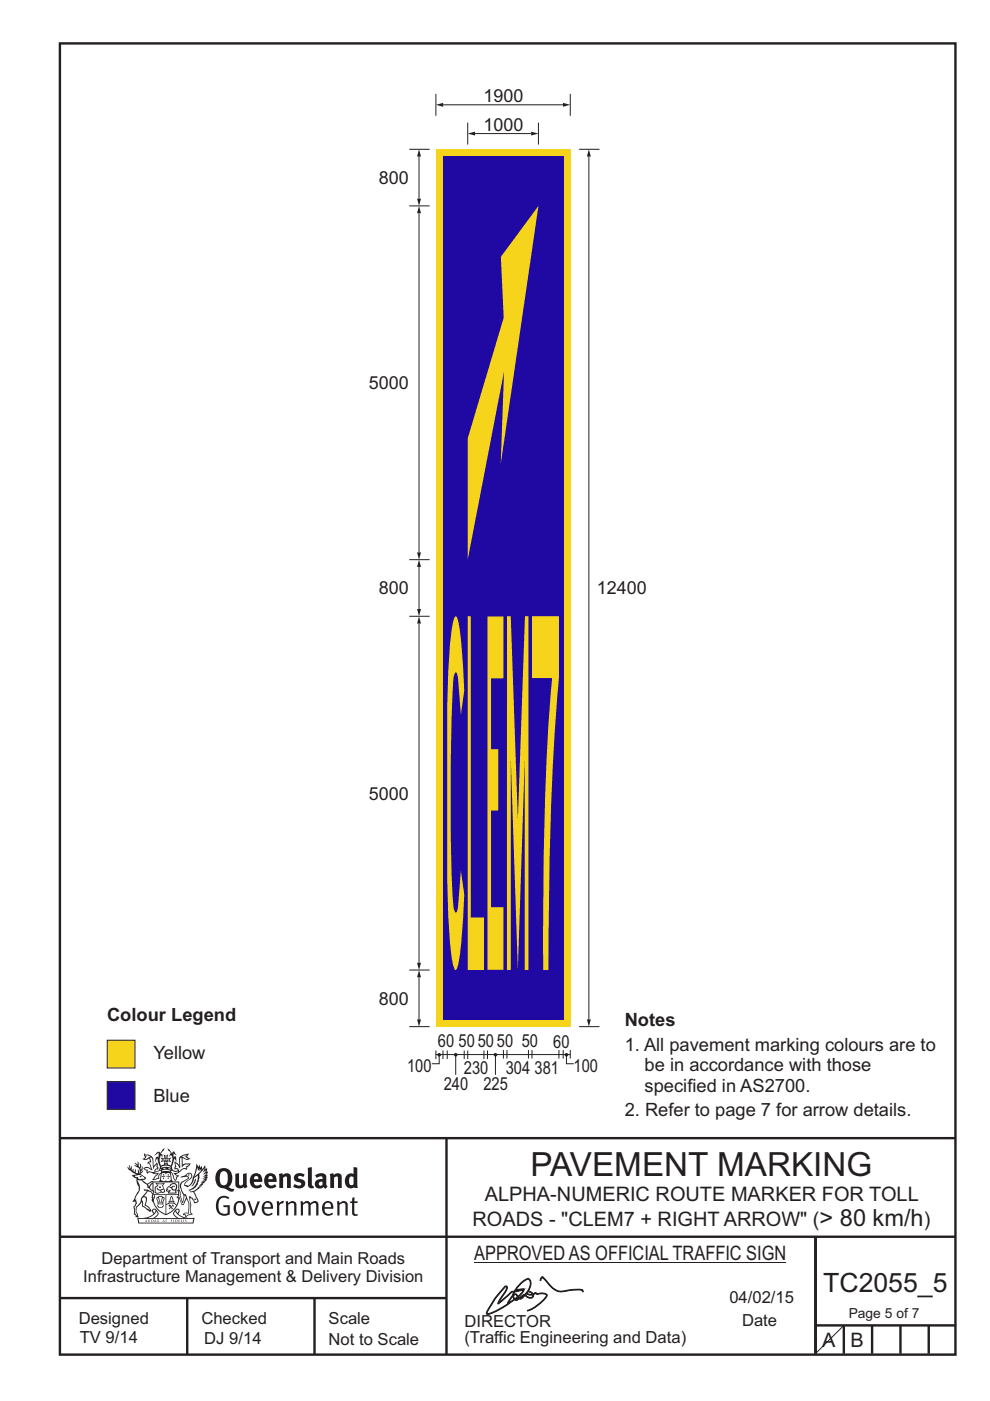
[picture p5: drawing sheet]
<svg xmlns="http://www.w3.org/2000/svg" width="210mm" height="297mm" viewBox="0 0 210 297" stroke-linecap="round" stroke-linejoin="round" font-family="sans-serif">
<g fill="none" stroke="#231f20" stroke-width=".51">
<path d="M12.7 9.2h190v278h-190zM12.7 241.3h189.9M94.7 241.4v45.8M12.7 275.2h82M12.7 262.2h190.1M39.7 275.2v12M66.7 275.2v12M173 262.2v24.8M173 281h29.7M179 281v6M185 281v6M191 281v6"/>
<path d="M197 281v6"/>
</g>
<path d="M100.6 267.7h66.2" fill="none" stroke="#231f20" stroke-width=".21"/>
<g fill="#231f20">
<path d="M47 248.5a2.55 2.55 0 0 0 0 2.7l.3 .1a.81 .81 0 0 0 1-.9v-.6a1.04 1.04 0 0 0-1.1-1.5zM46.3 248.1a1.82 1.82 0 0 1 2.1-.2 1.82 1.82 0 0 1 .9 1.9 2.29 2.29 0 0 1-.8 1.9l.7 .3h.5l-.2 .6a2.87 2.87 0 0 1-2-.7 2.12 2.12 0 0 1-1.7-3.1z" fill-rule="evenodd"/>
<path d="M49.9 248.9l.8-.2v2a.46 .46 0 0 0 .2 .6 .46 .46 0 0 0 .7-.2v-2.2l.7-.2v2.4l.2 .5-.6 .4-.2-.3a1.02 1.02 0 0 1-1.2 .2 1.02 1.02 0 0 1-.6-1.1z" fill-rule="evenodd"/>
<path d="M54 249.5l-.1 .5h.9a.49 .49 0 0 0-.2-.6 .49 .49 0 0 0-.6 .1zM53.4 249.2a1.34 1.34 0 0 1 1.6-.3 1.34 1.34 0 0 1 .6 1.5v.2h-1.7a.77 .77 0 0 0 .5 .8 .77 .77 0 0 0 .9-.3l.3 .4a1.59 1.59 0 0 1-2.1 .2 1.59 1.59 0 0 1-.4-2z" fill-rule="evenodd"/>
<path d="M57 249.5l-.1 .5h.9a.49 .49 0 0 0-.2-.6 .49 .49 0 0 0-.6 .1zM56.4 249.2a1.34 1.34 0 0 1 1.6-.3 1.34 1.34 0 0 1 .7 1.5v.2h-1.8a.77 .77 0 0 0 .5 .8 .77 .77 0 0 0 .9-.3l.3 .4a1.59 1.59 0 0 1-2 .2 1.59 1.59 0 0 1-.5-2z" fill-rule="evenodd"/>
<path d="M59.1 248.9l.8-.2 .1 .4a.95 .95 0 0 1 1-.3 .95 .95 0 0 1 .7 .8v2.3h-.8v-2.3a.46 .46 0 0 0-.8 .1v2.2h-.9z" fill-rule="evenodd"/>
<path d="M62.5 249.1a1.75 1.75 0 0 1 2.1-.1l-.2 .5-.6-.2a.43 .43 0 0 0-.6 .3l.4 .3a1.04 1.04 0 0 1 1.2 1.2 1.04 1.04 0 0 1-1.4 .9l-1.2-.4 .3-.6 1 .4 .4-.4a.88 .88 0 0 0-1-.5l-.4-.2-.1-.4z" fill-rule="evenodd"/>
<path d="M65.3 247.6l.8-.2 .1 3.8 .2 .2 .2 .5a.88 .88 0 0 1-1-.1 .88 .88 0 0 1-.3-1z" fill-rule="evenodd"/>
<path d="M67.8 250.6a.43 .43 0 0 0-.1 .7 .43 .43 0 0 0 .7-.1v-.7zM66.8 249.2a1.7 1.7 0 0 1 2.4 .1v1.8l.3 .4-.4 .5-.5-.3a1.03 1.03 0 0 1-1.7-.2 1.03 1.03 0 0 1 .8-1.5h.7v-.4a.8 .8 0 0 0-1.2 .1z" fill-rule="evenodd"/>
<path d="M69.9 248.9l.8-.2 .1 .4a.95 .95 0 0 1 1-.3 .95 .95 0 0 1 .7 .8v2.3h-.8v-2.3a.46 .46 0 0 0-.8 .1v2.2h-.8z" fill-rule="evenodd"/>
<path d="M74.3 249.5a1.48 1.48 0 0 0 0 1.7l.4 .1 .3-.2v-1.5l-.3-.2zM75 247.4l.8 .2 .1 4.3h-.7l-.1-.2a1.26 1.26 0 0 1-1.4 0 1.26 1.26 0 0 1-.6-1.3 1.29 1.29 0 0 1 .5-1.3 1.29 1.29 0 0 1 1.4-.2z" fill-rule="evenodd"/>
<path d="M46.4 253.9a1.72 1.72 0 0 1 2.2 0l-.2 .3a1.24 1.24 0 0 0-1.4-.1 1.24 1.24 0 0 0-.7 1.3 1.49 1.49 0 0 0 1.3 2l.7-.2v-1.3h-.9l-.1-.4h1.4v2a1.93 1.93 0 0 1-2.2-.1 1.93 1.93 0 0 1-.7-2.2l.2-.7z" fill-rule="evenodd"/>
<path d="M50.3 255.2a1.65 1.65 0 0 0 .3 2.2 .99 .99 0 0 0 1-1.5 .78 .78 0 0 0-.4-.8 .78 .78 0 0 0-.9 .1zM50 254.9a1.33 1.33 0 0 1 1.6-.1 1.33 1.33 0 0 1 .5 1.5 1.31 1.31 0 0 1-1.3 1.5 1.31 1.31 0 0 1-1.3-1.6l.1-.5z" fill-rule="evenodd"/>
<path d="M52.5 254.7l.4-.1 .9 2.6 .8-2.5h.5l-1.1 3h-.5z" fill-rule="evenodd"/>
<path d="M56.2 255.2l-.2 .7h1.4a.7 .7 0 0 0-.3-.8 .7 .7 0 0 0-.9 .1zM55.9 255a1.22 1.22 0 0 1 1.5-.2 1.22 1.22 0 0 1 .5 1.5h-1.9a.93 .93 0 0 0 .5 1 .93 .93 0 0 0 1.2-.2l.1 .3a1.43 1.43 0 0 1-1.7 .1 1.43 1.43 0 0 1-.6-1.7z" fill-rule="evenodd"/>
<path d="M58.7 254.8l.4-.2 .1 .5 .4-.3 .6-.2-.2 .6a.66 .66 0 0 0-.8 .6v1.9h-.4z" fill-rule="evenodd"/>
<path d="M60.6 254.8l.4-.2 .1 .5a.94 .94 0 0 1 1-.4 .94 .94 0 0 1 .8 .7v2.3h-.5l-.1-2.5a.81 .81 0 0 0-1.2 .3v2.2h-.4z" fill-rule="evenodd"/>
<path d="M63.7 254.7l.5-.1 .1 .5 .4-.3a.78 .78 0 0 1 1.1 .3 .9 .9 0 0 1 1-.5 .9 .9 0 0 1 .7 .8v2.3h-.4l-.1-2.5a.67 .67 0 0 0-1.1 .3v2.2h-.5v-2.4l-.4-.2-.7 .4v2.2h-.5z" fill-rule="evenodd"/>
<path d="M69 255.2l-.2 .7h1.4a.7 .7 0 0 0-.3-.8 .7 .7 0 0 0-.9 .1zM68.7 255a1.22 1.22 0 0 1 1.5-.2 1.22 1.22 0 0 1 .5 1.5h-1.9a.93 .93 0 0 0 .5 1 .93 .93 0 0 0 1.2-.2l.1 .3a1.44 1.44 0 0 1-1.7 .1 1.44 1.44 0 0 1-.6-1.7z" fill-rule="evenodd"/>
<path d="M71.4 254.8l.5-.2 .1 .5a.94 .94 0 0 1 1-.4 .94 .94 0 0 1 .7 .7v2.3h-.4l-.1-2.5a.81 .81 0 0 0-1.2 .3v2.2h-.5z" fill-rule="evenodd"/>
<path d="M74.7 254l.5-.2v.9h.7l-.1 .4h-.7l.1 2.2 .1 .1h.5l.1 .3a.75 .75 0 0 1-1.2-.6v-2h-.4v-.4h.4z" fill-rule="evenodd"/>
<path d="M30.8 244.9l1.1 .3-.9 .5h-.4l.5-.5zM31.8 245.5l.2-.1a2.44 2.44 0 0 1 .4 2l.1 .4 .7-1-.1 .6 .3 .3a.57 .57 0 0 0-.6 .8l-1-.2-.5 .2 .1-.5-.7-.2 .6-.2 1 .5 .1-.1-.6-1.3-.2-.1 .5-.1zM30.7 244.5l-.2 .4 .3 .4-.6 .4a1.04 1.04 0 0 0 1.4-.1l.2 .7h-.4l-.2 .4a.94 .94 0 0 1 .9 1.1l-.2-.1a1.16 1.16 0 0 0-1.5-.1l.3 .4 .4 .2 .1 .5 .2 .2v-.2a.94 .94 0 0 1 1.1 .2h.9l-1.2 1.2a1.13 1.13 0 0 0 1.2-.2l.4-.1-.1-.4 .5-.7a.83 .83 0 0 0-.6 1.1l-.3-.1-.7 .3 1.1-1.4-.5 .2-.5-.1 1.3-.5-.2-.2-.8 .4v-.3l.2-.2 .3 .1 .1-.3-.2-.4v-.6l-.2-.3-.6 .9v-.7a1.42 1.42 0 0 0-1.7-1.8z" fill-rule="evenodd"/>
<path d="M38.5 245.3l.5-.3 .7-.1-.6 .3 .8 .5h-.3zM38.3 245.5h.2l.1 2a1.69 1.69 0 0 1 1.5-.7l-.7 .5 .1 .5a1.1 1.1 0 0 0-1.5 .6l-.1-.5-.2-.2h-.5l.2-.4-.2-.7a1.42 1.42 0 0 1 .8 1.1l.2-.1zM37.1 246.2l.1 1-.2 .3v.5l.6-.1 .1 .2a.96 .96 0 0 1-1.1-.1l-.1 .1a1.06 1.06 0 0 0 1.3 .2v.1a.72 .72 0 0 1-1 .2l.3 .5 .6 .3-.4 .1-.1 .7-.3-.4-.3-1.1-.4-.4 .4 .9a1.54 1.54 0 0 0 .6 1.2l.2-.3a.58 .58 0 0 1 .5-.7l.1-.2h-.3l-.4-.3 .9-.5a.93 .93 0 0 1 1.1-.5l.1 .2 .2-.1 .1-.5a.99 .99 0 0 0 .7-.9l-1.3 .1-.4 .3v-1.5l.9 .4 .8-.3h-.3l-.5-.4 .4-.7-.7 .2a1.46 1.46 0 0 0-1.3 2.1v.4l-.2-.4z" fill-rule="evenodd"/>
<path d="M35.6 248.9l.2 .1-.1 .4h.3l-.3 .1v.5l-.1-.6h-.3l.3-.1z" fill-rule="evenodd"/>
<path d="M34.6 248.9l.2 .1-.1 .3 .4 .1h-.4v.6l-.1-.5-.3-.1h.3z" fill-rule="evenodd"/>
<path d="M34.3 248.8a.57 .57 0 0 1 .9 .2 .57 .57 0 0 1 .9-.2l.2 1.4-.2 .1a.57 .57 0 0 1-.9-.1 .69 .69 0 0 1-1.1 0zM34.2 248.1l-.3 2.1-.2 .4h2.9l-.1-.4-.3-2.1h-.2v.3l-.8-.1-.9 .1 .1-.3z" fill-rule="evenodd"/>
<path d="M34.2 252.4a.3 .3 0 0 0 .6 0 .3 .3 0 0 0-.6 0zM33.3 251l.3 .3-.3 .3a.79 .79 0 0 0 0 1.3l.8-.2-.1-.3a.55 .55 0 0 1-.7-.6h.1l.1 .3 .4 .1 .8-.2-.4-.7 .4-.3-.7 .1zM33 250.7l1.1 .2 .9-.2-.4 .7 .4 1.1a.56 .56 0 0 1-.8 .3l-.2 .1a.73 .73 0 0 1-.9 .1 .73 .73 0 0 1-.3-.9v-.4l.5-.4z" fill-rule="evenodd"/>
<path d="M35.6 251.9l.7-.5a.58 .58 0 0 1 1-.1 .58 .58 0 0 1-.5 .9l-.2-.3a.43 .43 0 0 1 .6-.3v-.1a.57 .57 0 0 0-.8 .2l-.2-.1-.3 .2 .4 .1a.55 .55 0 0 0 .9 .5v.5h-1.3l.3-.4-.1-.2-.6 .1 .2-.2-.2-.1zM35.4 251.8l-.1 .2a.39 .39 0 0 0 .2 .7l.3-.1-.2 .5h1.9l-.1-.8a.86 .86 0 0 0-.1-1.4 .86 .86 0 0 0-1.3 .4z" fill-rule="evenodd"/>
<path d="M36 254.8h.8v.2h-.8zM36.4 253.8l.2 .8h-.4zM36.4 253.5l-.3 .5-.1 .6h-.2v.4l-.7 .4 .1 .2a1.48 1.48 0 0 1 2.2 .1l.2-.1-.6-.5v-.5h-.2l-.1-.6z" fill-rule="evenodd"/>
<path d="M35.8 255.4l.3 .1 .2 .3 .3-.2-.2-.2a.38 .38 0 0 1 .4 .5l-.1-.2-.3 .3 .3 .2-.3 .2-.1-.3-.4 .3-.1-.2 .4-.3-.2-.1-.1 .1z" fill-rule="evenodd"/>
<path d="M34.5 254h.2v.2l-.3 .6h-.1zM33.6 255.3h.9v.2a.55 .55 0 0 1-.8 .4v-.2h-.2zM33.4 254h.2l.2 .8h-.2zM33.6 255h.8l.1 .1-.8 .1zM33.8 253.7h.5l-.2 1.1h-.2zM33.3 253.8l-.1 .3 .3 1.2a.48 .48 0 0 0-.1 .5 .48 .48 0 0 0 .4 .3l.6-.1a.49 .49 0 0 0 .2-.7l.3-1.2-.1-.3a1.42 1.42 0 0 0-1.5 0z" fill-rule="evenodd"/>
<path d="M33.6 251.6h.5l.1 .3h-.4z" fill-rule="evenodd"/>
<path d="M41.3 250.1l.3-.2-.2 .9-.6 .7h-.2l.5-.7z" fill-rule="evenodd"/>
<path d="M39.7 249l.3-.2 .5 .2a.88 .88 0 0 1-.6 1.1 1.22 1.22 0 0 0-.8 1.3l.5 .2a.72 .72 0 0 0 .9-.4l.5-.8 .2-.6 .8-.6v.3a2.85 2.85 0 0 1-2 2.8l.1 .1a2.13 2.13 0 0 0 1.9-1.5l-.1-.2a2.01 2.01 0 0 0 .3-1.8l1.2-1.3-.4 1 .7-.5-.7 1 .8-.4-.8 .8 .7-.1-.9 .5 .8-.1-.8 .4h.7l-.8 .3 .3 .2h-.4l.2 .4-.4-.1 .2 .3h-.4l.1 .3h-.1a2.16 2.16 0 0 1-2 1l.1 .2h.4a.76 .76 0 0 1 .7 .7l.5 1.2-.6 .2a1.45 1.45 0 0 0-1.2-1.3l.3 1.8-.1 1.9 .4 .2a1.07 1.07 0 0 0-1.2 .4v-.3l-.5-.2a.87 .87 0 0 1 1-.1l.1-.7a4.4 4.4 0 0 0-.6-3.1l-.1-.3h-.2a2.16 2.16 0 0 1-.7-2.2l.3-.3 1.2-.8a.55 .55 0 0 0-.4-.7zM37.8 252.4a.76 .76 0 0 1 .3 1.1l.6 1.6 .4-1.7 .2 .1a.61 .61 0 0 1-.1 .9l-.3 .9h-.2l-.7-1.6-.3 .1a1.18 1.18 0 0 0 .1-1.4zM41.8 247.5l.2 .8 .3-.6v.6l.3-.5a1.9 1.9 0 0 1-1.1 1.4l-.3 .3zM38.2 249.6l1.4-.1 .2 .1v.3l-.5 .3a1.26 1.26 0 0 0-1 1.9l.2 .7a1.84 1.84 0 0 1 .2 2l-.4-1.3a.96 .96 0 0 0-.4-1.3l-.4 .3a.78 .78 0 0 1-.1 1.3l.2 .2h.4l.4 1.1a.38 .38 0 0 0 .2 .4 .38 .38 0 0 0 .4-.1l.6-1.2a2.94 2.94 0 0 1 .3 2.5v.5l-.8-.1-.3 .4v.2l.4-.1 .1 .4 .2 .1a1.02 1.02 0 0 1 1.3-.5l-.1-.4-.3-.1 .2-1.7-.3-1.4 .1 .1a1.14 1.14 0 0 1 .7 .9 .63 .63 0 0 0 .9-.2 .63 .63 0 0 0-.2-.8l-.6-1.3 .9-.6 .2-.3 .2-.1v-.2h.3l-.1-.3h.4l-.1-.3 .5-.1-.2-.2 .5-.4 .1-.2-.3 .1 .5-.6-.3 .1 .3-.6-.4 .1 .4-.5v-.3l-.3 .2 .1-.6v-.3l-.4 .3-.1-.8-.5 .8-.2-.7-.2 .5-.3-.8-.1 .6-.5-.8-.1 1.4-.7 1.9a1.81 1.81 0 0 1-.9 1.4l-.6-.2a1.75 1.75 0 0 1 1.1-1.2 .75 .75 0 0 0 .1-1.3 .75 .75 0 0 0-1.2 .5z" fill-rule="evenodd"/>
<path d="M41.2 254.2l.3-.1 .1 .3h-.4z" fill-rule="evenodd"/>
<path d="M29.4 258.4h11.6l-.2 .8h-11.3zM31.3 258.2l.5-.1a2.48 2.48 0 0 0 1.4-1.3l.2 .6-.5 .5-.4 .3zM32.5 256.6l.3-.2 .2 .2-.3 .6zM37.2 256.8a2.65 2.65 0 0 0 1.8 1.4h-1.1l-.5-.3-.5-.5zM37.4 256.6l.2-.2 .3 .2-.3 .6zM29.2 258.2l.1 1.2h11.7l.3-1.1-.2-.1a4.1 4.1 0 0 1-3.3-.9l.3-.4-.1-.5a1.06 1.06 0 0 0-1.3 .9l.2 .4 .6 .5h-4.7l.3-.1a.84 .84 0 0 0 .6-.7 .84 .84 0 0 0-.5-.9l-.3-.2-.5 .1-.1 .5 .3 .4a4.2 4.2 0 0 1-3.4 .9z" fill-rule="evenodd"/>
<path d="M31 258.7l.1 .2h-.2zM31 258.6l-.3 .5 .4-.1 .2 .1z" fill-rule="evenodd"/>
<path d="M31.3 258.6h.2v.4a.25 .25 0 0 0 .3-.1 .25 .25 0 0 0-.1-.3h.1a.29 .29 0 0 1 0 .4 .29 .29 0 0 1-.4 0 .29 .29 0 0 1 0-.4z" fill-rule="evenodd"/>
<path d="M32.2 258.6a.22 .22 0 0 1 .3 .2 .22 .22 0 0 1-.3 .2zM32 258.6v.5a.33 .33 0 0 0 .5-.1 .33 .33 0 0 0 0-.4 .33 .33 0 0 0-.5 0z" fill-rule="evenodd"/>
<path d="M32.9 258.7l.1 .2h-.2zM32.9 258.6l-.2 .5 .3-.1 .2 .1z" fill-rule="evenodd"/>
<path d="M33.3 258.6h.2v.2l.3-.2-.2 .2 .2 .3-.3-.2-.1 .2h-.1l.2-.3z" fill-rule="evenodd"/>
<path d="M34.7 258.7l.1 .2h-.2zM34.7 258.6l-.3 .5 .4-.1 .2 .1z" fill-rule="evenodd"/>
<path d="M35 258.6h.4h-.1v.5h-.2l.1-.5z" fill-rule="evenodd"/>
<path d="M36.2 258.6h.3h-.2v.2h.2h-.2l.1 .3h-.2z" fill-rule="evenodd"/>
<path d="M36.7 258.6h.2v.5h-.2z" fill-rule="evenodd"/>
<path d="M37.3 258.6a.22 .22 0 0 1 .3 .2 .22 .22 0 0 1-.3 .2zM37.1 258.6v.5a.33 .33 0 0 0 .5-.1 .33 .33 0 0 0 0-.4 .33 .33 0 0 0-.5 0z" fill-rule="evenodd"/>
<path d="M37.8 258.6h.3h-.1v.2h.1h-.1v.2l.1 .1h-.3z" fill-rule="evenodd"/>
<path d="M38.3 258.6h.3l-.1 .4 .2 .1h-.4z" fill-rule="evenodd"/>
<path d="M38.9 258.6h.2v.5h-.2z" fill-rule="evenodd"/>
<path d="M39.3 258.6h.2l-.2 .1 .2 .2-.1 .2h-.1v-.2l.2 .1z" fill-rule="evenodd"/>
<path d="M34.2 247.4a1.51 1.51 0 0 1 2 .2 2.67 2.67 0 0 0-2.1 0zM35.7 247.6l.4 .2 .1 .2-.4-.1zM34.6 247.7l.4-.1 .2 .2h-.4zM34 247.9l.3 .1-.3 .1zM34.9 246.9l.3-.2 .2 .2zM34.9 245.7h.2v.4h-.2zM35 245.1l.2 .2 .2-.2-.1 .4h-.2zM35.1 246.3h.2l.1 .4-.2-.2-.2 .2zM35.3 245.7h.2v.4h-.2zM34.4 245.7l.3 .1v.2l-.3 .1 .2-.2zM35.7 245.8l.3-.1-.2 .2 .2 .2-.4-.1zM32.7 244.9l1-.5-.1 1-.2-.1-.4 .1-.2 1.1 .5-1 .2 .9a1.84 1.84 0 0 1 .3 1.7l.4 .1a2.48 2.48 0 0 1 2.2 .1l.2-.3-.2-.7 .7-1.7 .4 .6-.2-1-.2-.1-.2 .3v-.9l.6 .4-.6-.7h-.3l-.1 .4-.5-.8-.5-.3 .2 .4 .5 .6-.4 .7 .4-.3a2.06 2.06 0 0 1 0 2.2l-.6-.2-.1-.6 .1-.1 .8 .2-.4-.5 .4-.5-.7 .2-.2-.2 .2-.7-.5 .4-.5-.4 .2 .7-.2 .2-.7-.2 .4 .5-.4 .5 .7-.2 .2 .1-.2 .6-.5 .2a2.02 2.02 0 0 1 0-2.2l.3 .5-.1-.6-.3-.1 .8-1.2-.5 .3-.4 .7-.2-.3a.8 .8 0 0 0-.8 .5z" fill-rule="evenodd"/>
<path d="M29.2 250.1l.3 .2a.61 .61 0 0 1 .8 .3l.3 .2a.8 .8 0 0 1 .6 1l.4 .1 .5 .6a1 1 0 0 1 .5 1l-.1 .7v-.5h-.1a.96 .96 0 0 0-.8-1.3l-.3-.2h-.6l-.1-.1-.2 .1 .2 .3h.5l-1.1 1.4-.2 .9-.4 .6a1.33 1.33 0 0 0-.5 1.8l.2 .5a1.26 1.26 0 0 1-.5-1.4l-.1-.4a1.56 1.56 0 0 0 .4-1.7l-.3 .2 .2-.5a3.2 3.2 0 0 0 .7-3zM30.4 253.9h.4a2.06 2.06 0 0 1-.1 1.6l.7 .5 .4 .5-.6-.2-.8-.6-.1-.9a.51 .51 0 0 1 .1-.9zM28.6 249.3a1.52 1.52 0 0 1 2.1 .6l-1.1 .1-.2-.1-.2-.4-.4 .1zM27.5 247v.8l-.3-.4-.2 .1a3.1 3.1 0 0 0 2 1.5l-1 .1 .5 .6 .5 .1v1.1a1.84 1.84 0 0 1-.2 2.5l-.4 .9-.4 .4 .3 .1 .4-.1 .1 .4-.2 .5-.3 .2 .1 1.8 .2-.1 .2 .6h.2l.4-.1-.1-.5a1.3 1.3 0 0 1-.1-1.6l.8-1.1 .2 1.1 .6 .2 .4 .6 .2-.2 .2 .4 .5-.1a1.85 1.85 0 0 0-1.2-1.3l.1-.3a1.39 1.39 0 0 0 0-1.5h-.5l.5-.6a.66 .66 0 0 1 .9-.4 .66 .66 0 0 1 .3 .9l-.1 .4h.2v.1l-.2 .3 .2 .5 .2-.3a2.24 2.24 0 0 0 .1-2.2 .73 .73 0 0 1-.7-.6 .73 .73 0 0 1 .5-.8l.1-.2a.94 .94 0 0 0-.9 .8 .48 .48 0 0 1-.1-.5 .48 .48 0 0 1 .5-.3l.5-.3a.51 .51 0 0 0-.8 .2l-.5 .3-1-.8 .6-.1 .1-.5-1.1-.7 .5-.4v-.4l-.5 .5 .1-.2a.69 .69 0 0 0 .2-1.1v.5l-.3 .2 .1-1.1-.3-.2 .1 .6-.1 .2-.4-1.2v.6l-.7-.3 .6 .6-.6-.2 .2 .3a1 1 0 0 1 .8 1.5l-.2-.8v.8l-.5-.2-.1-.7-.2 .6-.2-.1v-.6l-.2 .4-.2-.2 .1-.7-.2 .5z" fill-rule="evenodd"/>
<path d="M29.5 249.5l.3-.2 .3 .3z" fill-rule="evenodd"/>
<path d="M32.4 250.5h5.6v2l-.2-.1v-1.7h-5.2v2.5h5.2v-.8l.1 .2-.1 1.1v-.3h-2.5v4a4.1 4.1 0 0 0 2.6-3.6l.1-.1a4 4 0 0 1-2.8 3.9 4.2 4.2 0 0 1-2.8-4.7l.1 1.3 .1-.1a3.8 3.8 0 0 0 2.5 3.3v-4h-2.5l-.2-.9z" fill-rule="evenodd"/>
<circle cx="40" cy="249.1" r=".17"/>
</g>
<path d="M92.5 31.7h28.5v186h-28.5z" fill="#f5d41b"/>
<path d="M94 33.2h25.5v183h-25.5z" fill="#1f09a2"/>
<path d="M124.9 33.2v182.9M122.8 217.7h4.4" fill="none" stroke="#231f20" stroke-width=".21"/>
<g fill="#231f20">
<path d="M124.9 31.7l.4 1.5h-.8z"/>
<path d="M124.5 216.1h.8l-.4 1.6z"/>
</g>
<g fill="#f5d41b">
<path d="M96.6 130.7h.2a8.2 8.2 0 0 1 .8 3.4l.5 6.2 .4 6.1-.7 5.1-.7-8.1-.1-.5-.4-.3a2.48 2.48 0 0 0-.5 1.7 493.9 493.9 0 0 0 0 47.5l.3 1.2 .3 .5 .1-.1 .4-1.6 .6-7.3 .7 5.2a80.7 80.7 0 0 1-1.5 15.4l-.4 .6a3.7 3.7 0 0 1-.8-2.4 158.4 158.4 0 0 1-1-20.6v-29.3a119.6 119.6 0 0 1 1.4-22z" fill-rule="evenodd"/>
<path d="M99.2 130.7h.6v63.8h2.8v11.2h-3.4z" fill-rule="evenodd"/>
<path d="M103.4 130.7h3.4v13.1h-2.6v15h1.5v13.1h-1.5v20.5h2.6v13.2h-3.4z" fill-rule="evenodd"/>
<path d="M107.5 130.7h.8l1.5 43.2 1.5-43.2h.8v75h-.8v-45l-1.5 45-1.5-45v45h-.8z" fill-rule="evenodd"/>
<path d="M112.8 130.7h5.7v13.1a715 715 0 0 0-2.2 61.9h-1.1a681.7 681.7 0 0 1 1.9-61.9h-4.3z" fill-rule="evenodd"/>
</g>
<path d="M100.7 28.3h12M122.8 31.7h4.4" fill="none" stroke="#231f20" stroke-width=".21"/>
<g fill="#231f20">
<path d="M112.7 27.9l1.5 .4-1.5 .4z"/>
<path d="M99.2 28.3l1.5-.4v.8z"/>
</g>
<path d="M88.9 132.2v71.9M86.8 205.7h4.3" fill="none" stroke="#231f20" stroke-width=".21"/>
<g fill="#231f20">
<path d="M88.9 130.7l.4 1.5h-.8z"/>
<path d="M88.5 204.1h.8l-.4 1.6z"/>
</g>
<g fill="none" stroke="#231f20" stroke-width=".21">
<path d="M86.8 217.7h4.3M88.9 207.2v8.9M92.5 222.7v1.8M92.5 223.6h28.5M94 222.7v1.8M94.9 222.7v1.8M98.5 222.7v1.8M99.2 222.7v1.8M102.6 222.7v1.8M103.4 222.7v1.8M106.8 222.6v1.8M107.5 222.6v1.8"/>
<path d="M112.1 222.6v1.8M112.8 222.6v1.8M118.5 222.6v1.8M119.5 222.6v1.8M121 222.6v1.8"/>
</g>
<g fill="#231f20">
<path d="M88.5 216.1h.8l-.4 1.6z"/>
<path d="M88.9 205.7l.4 1.5h-.8z"/>
</g>
<path d="M86.8 118.7h4.3M88.9 120.2v8.9" fill="none" stroke="#231f20" stroke-width=".21"/>
<g fill="#231f20">
<path d="M88.5 129.1h.8l-.4 1.6z"/>
<path d="M88.9 118.7l.4 1.5h-.8z"/>
</g>
<path d="M86.8 31.7h4.3M94 22.2h25.4M99.2 26v4.6M114.2 26v4.6M86.8 43.7h4.3" fill="none" stroke="#231f20" stroke-width=".21"/>
<g fill="#231f20">
<path d="M119.4 21.8l1.6 .4-1.6 .4z"/>
<path d="M92.5 22.2l1.5-.4v.8z"/>
</g>
<path d="M92.5 19.9v4.6M121 19.9v4.6M88.9 33.2v8.9" fill="none" stroke="#231f20" stroke-width=".21"/>
<g fill="#231f20">
<path d="M88.5 42.1h.8l-.4 1.6z"/>
<path d="M88.9 31.7l.4 1.5h-.8z"/>
</g>
<path d="M114.2 43.7l-8 54.7 .7-19.6-7.7 39.9v-25.8l7.6-25.5-.6-12.9z" fill-rule="evenodd" fill="#f5d41b"/>
<path d="M88.9 45.2v71.9" fill="none" stroke="#231f20" stroke-width=".21"/>
<g fill="#231f20">
<path d="M88.9 43.7l.4 1.5h-.8z"/>
<path d="M88.5 117.1h.8l-.4 1.6z"/>
</g>
<path d="M86.8 130.7h4.3M96.7 223.6v4.3" fill="none" stroke="#231f20" stroke-width=".21"/>
<circle cx="96.7" cy="223.6" r=".38" fill="#231f20"/>
<path d="M105.1 223.6v4.3" fill="none" stroke="#231f20" stroke-width=".21"/>
<circle cx="105.1" cy="223.6" r=".38" fill="#231f20"/>
<path d="M93.2 223.6v1.9h-1.6" fill="none" stroke="#231f20" stroke-width=".21"/>
<circle cx="93.2" cy="223.6" r=".38" fill="#231f20"/>
<path d="M120.1 223.6v1.9h1.6" fill="none" stroke="#231f20" stroke-width=".21"/>
<circle cx="120.1" cy="223.6" r=".38" fill="#231f20"/>
<path d="M22.7 229.3h5.9v5.9h-5.9z" fill-rule="evenodd" fill="#1f09a2" stroke="#231f20" stroke-width=".21"/>
<path d="M22.7 220.5h5.9v5.9h-5.9z" fill-rule="evenodd" fill="#f5d41b" stroke="#231f20" stroke-width=".21"/>
<path d="M179 281l-6 6" fill="none" stroke="#231f20" stroke-width=".21"/>
<path d="M114.9 270.8l.2-.1 .9 .9a4.5 4.5 0 0 0 3 2.1l2-.3a3.9 3.9 0 0 1 2.6 .2l.1 .2-.1 .1-.2-.3h-2.4a3.9 3.9 0 0 1-4.6-1.3l-1.4-1.5-.3 .7h-.1zM107.1 272.7l.3-.1 .2 .2-.1 .7-1.7 2.7 2-1.7a1.43 1.43 0 0 1 1.3-.7 6.4 6.4 0 0 1 2.9-2.8 1.1 1.1 0 0 1 .6 1.7l-.5 1.1 .6 .1 .4 .4 .3-.2 .8 .1a2.31 2.31 0 0 1 1.7 .2l.2 .2a7.5 7.5 0 0 1-4.2 3.4v-.2a7.7 7.7 0 0 0 4-3.2 1.44 1.44 0 0 0-1.5-.3l-.4 .1-.5-.2-.3 .2a.73 .73 0 0 1-.7 .9l-.6-.2-.6-.4a1.32 1.32 0 0 1-1.3 .7l-.4 .3a1.2 1.2 0 0 0-1.4 .5l-.5 .4a9.7 9.7 0 0 1-4.5 2v-.1a18.5 18.5 0 0 1 3.9-5.8zM111.7 274.2l-.2 .4 .9 .5 .5-.1 .1-.5a1.2 1.2 0 0 1-1.3-.3zM110.4 272.2l-.9 1.3 1.5-.3 .2 .2a2.73 2.73 0 0 1-1.3 1.6l.1 .2 .7-.5a2.88 2.88 0 0 0 1.6-3.2 .48 .48 0 0 0-.4-.3 .48 .48 0 0 0-.5 .3zM111.9 274l-.1 .1a.91 .91 0 0 0 1.1 .3l-.6-.4zM109.3 273.6v.1l1.2-.3zM109.2 273.9l-.3 .6 .5-.2 .4 .6a2.34 2.34 0 0 0 1.2-1.5zM107.2 272.8a19.2 19.2 0 0 0-3.9 5.7 9.5 9.5 0 0 0 4.3-2l1.4-2.6-.5 .1-2.1 1.9-.8 .5a3.3 3.3 0 0 1 1-1.8l.7-1.1 .1-.7zM108.7 274.8l-.9 1.5 1.3-.8zM108.9 274.7l.3 .7a.47 .47 0 0 0 .4-.4 .47 .47 0 0 0-.2-.5zM109.3 275.5h.3l.3-.2-.1-.2zM110.3 275.3l.3-.1 .6-.6z" fill="#231f20" stroke="#231f20" stroke-width=".21"/>
<text font-size="7.1" fill="#231f20" x="112.5" y="249.4">PAVEMENT MARKING</text>
<text font-size="5.6" fill="#231f20" x="174.6" y="273.9">TC2055_5</text>
<text font-size="5" fill="#231f20" x="173.8" y="259.9">&gt; 80 km/h</text>
<g font-size="4.2" fill="#231f20">
<text x="102.8" y="254.6">ALPHA-NUMERIC ROUTE MARKER FOR TOLL</text>
<text x="100.2" y="259.9">ROADS - &quot;CLEM7 + RIGHT ARROW&quot; (</text>
<text x="195.9" y="259.9">)</text>
<text x="100.6" y="267.2">APPROVED AS OFFICIAL TRAFFIC SIGN</text>
<text x="174.4" y="285.6">A</text>
<text x="180.4" y="285.6">B</text>
</g>
<g font-size="3.9" fill="#231f20">
<text x="22.7" y="216.4">Colour Legend</text>
<text x="132.5" y="217.6">Notes</text>
<text x="32.5" y="224.5">Yellow</text>
<text x="132.5" y="222.8">1. All pavement marking colours are to</text>
<text x="136.7" y="227.1">be in accordance with those</text>
<text x="32.5" y="233.6">Blue</text>
<text x="136.7" y="231.4">specified in AS2700.</text>
<text x="132.5" y="236.7">2. Refer to page 7 for arrow details.</text>
</g>
<g font-size="3.8" fill="#231f20">
<text x="102.6" y="21.6">1900</text>
<text x="102.6" y="27.7">1000</text>
<text x="80.4" y="39">800</text>
<text x="78.2" y="82.5">5000</text>
<text x="80.4" y="126">800</text>
<text x="126.6" y="126">12400</text>
<text x="78.2" y="169.5">5000</text>
<text x="80.4" y="213">800</text>
<text x="86.3" y="227.2">100</text>
<text x="92.9" y="222">60</text>
<text x="97.2" y="222">505050 50</text>
<text x="98.4" y="227.8">230</text>
<text x="107.3" y="227.8">304 381</text>
<text x="117.3" y="222.2">60</text>
<text x="121.7" y="227.2">100</text>
<text x="94.1" y="231.1">240</text>
<text x="102.5" y="231.1">225</text>
</g>
<g font-size="3.5" fill="#231f20">
<text x="21.5" y="267.9">Department of Transport and Main Roads</text>
<text x="17.7" y="271.8">Infrastructure Management &amp; Delivery Division</text>
<text x="16.7" y="280.7">Designed</text>
<text x="42.7" y="280.7">Checked</text>
<text x="69.7" y="280.7">Scale</text>
<text x="98.5" y="281.4">DIRECTOR</text>
<text x="154.7" y="276.2">04/02/15</text>
<text x="157.4" y="281.2">Date</text>
<text x="16.9" y="284.8">TV 9/14</text>
<text x="43.3" y="284.9">DJ 9/14</text>
<text x="69.7" y="285.2">Not to Scale</text>
<text x="98.5" y="284.8">(Traffic Engineering and Data)</text>
</g>
<text font-size="2.9" fill="#231f20" x="180" y="279.4">Page 5 of 7</text>
</svg>
